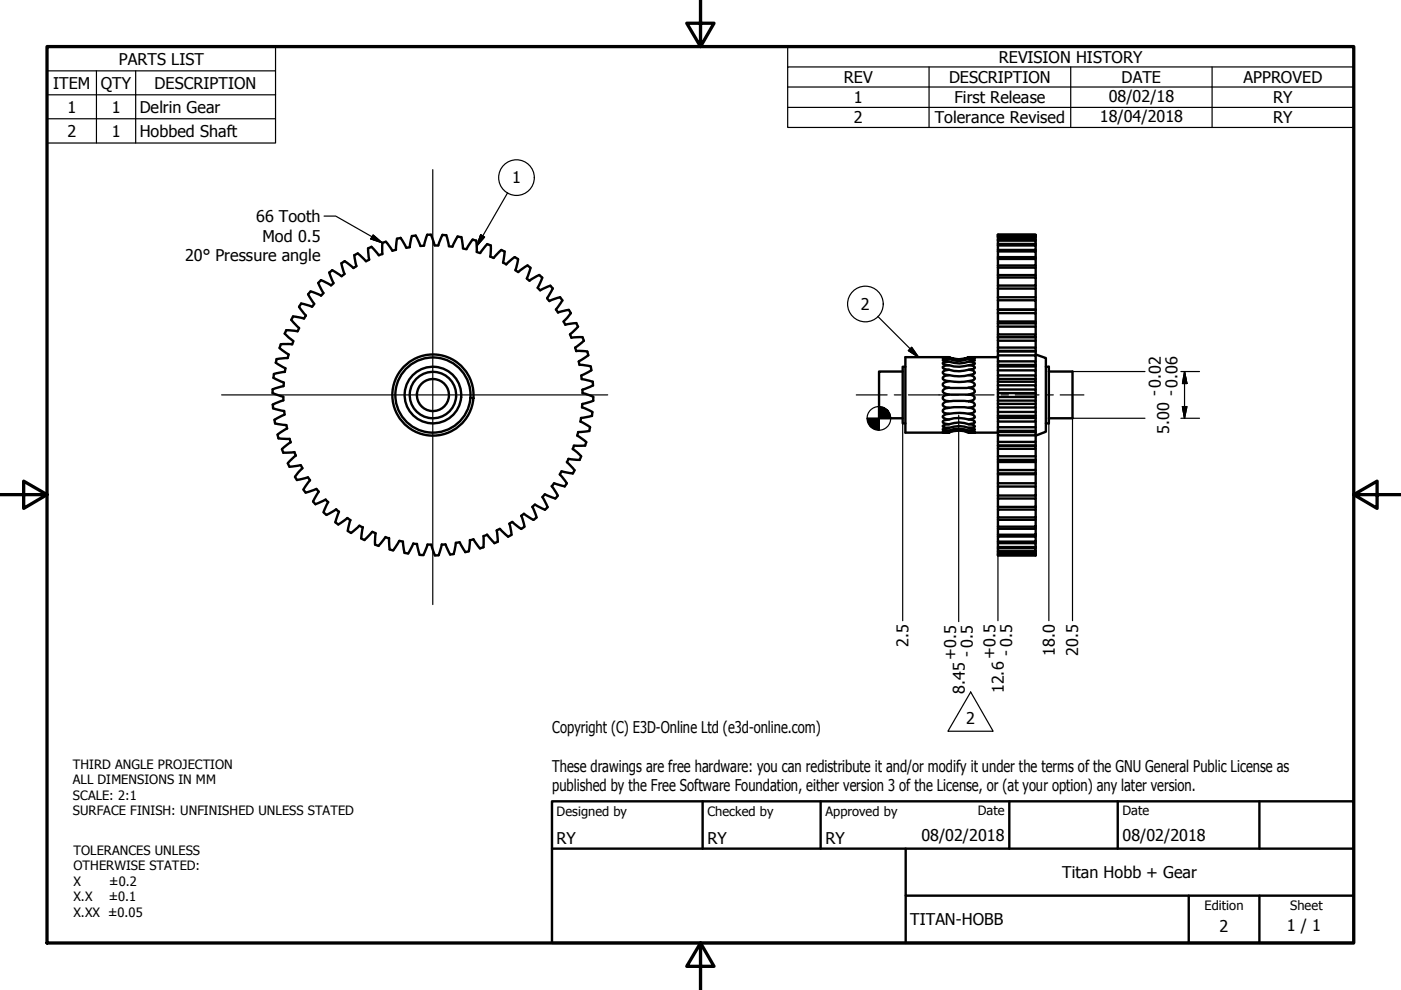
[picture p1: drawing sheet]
<svg xmlns="http://www.w3.org/2000/svg" width="297mm" height="210mm" viewBox="0 0 297 210" stroke-linecap="round" stroke-linejoin="round" font-family="sans-serif">
<!-- layer: Visible (ISO) -->
<g fill="none" stroke="#000" stroke-width=".51">
<path d="M68 59.4l-.5 .6 1.1 2.1-.5 .6M68 59.4l2.2 1.1M72.4 55.8l.6 2.3-.6 .4M72.4 55.8l.7-.4 1.8 1.4 .7-.4M72.4 58.6l-2-1.3-.6 .5 .9 2.2M75.1 54.1l.5 2.3M75.1 54.1l.8-.4 1.7 1.7 .7-.3M78.8 52.3l1.5 1.8M78.8 52.3l-.8 .4 .3 2.3M81 53.9l-.7 .2M81.1 51.5l.7-.3 1.4 2 .7-.2M81.1 51.5v2.4"/>
<path d="M84.9 50.4l1.2 2.1M85 50.4l-.8 .2-.3 2.4M86.9 52.4l-.7 .1M87.3 50l-.4 2.4M87.4 50l.7-.1 1 2.2M89.9 52.1l-.7 .1M92.1 52l-.7-2.2h-.3h-.5l-.7 2.2M92.2 52l.7 .1M93.8 49.8l.8 .1M93.8 49.8l-.9 2.2M94.6 49.8l.6 2.3M95.2 52.2l.7 .1"/>
<path d="M97.8 50.3l.4 2.3M97.8 50.3l-.8-.2-1.1 2.1M98.2 52.7l.7 .1M100.2 50.8l.8 .2 .1 2.4M100.2 50.8l-1.3 2M101.1 53.4l.7 .3M103.3 51.8l.8 .3-.1 2.3M103.3 51.7l-1.5 1.9M106.7 55.7l.7 .4M107 53.3l-.4 2.4M107 53.4l-.7-.4-1.7 1.7-.6-.3M109.1 54.5l-1.8 1.6"/>
<path d="M109.1 54.5l.7 .4M109.3 57.3l.6 .4M109.8 55l-.5 2.3M111.8 56.3l.7 .5-.8 2.3 .6 .4M111.9 56.3l-2 1.3M114.3 58.3l-2 1.2M114.4 58.3l.6 .6M115 58.9l-1 2.1 .5 .6 2.2-1M211.6 56.7h8v1.6h-8M211.6 54.9h8v1.4h-8M211.6 53.3h8v1.2h-8M211.6 52h8v1h-8"/>
<path d="M211.6 51h8v.7h-8M211.6 50.3h8v.5h-8M211.6 49.9h8v.2h-8M211.6 49.8h8h-8v9M211.6 58.8h8v1.8h-8zM219.6 49.8v.1M219.6 50.1v.2M219.6 50.8v.2M219.6 51.7v.3M219.6 53v.3M219.6 54.5v.4M219.6 56.3v.4"/>
<path d="M219.6 58.3v.5M58.7 76.1l-.2 .8 2 1.2M59.5 73l-.2 .8 1.9 1.4M60.4 70.7l1.7 1.6M60.4 78.8l-2.3 .5-.1 .8M60.5 78.1l-.1 .8M61.2 75.2l-.2 .7-2.4 .2M61.8 67.8l1.6 1.7M61.9 73h-2.4M62.2 72.3l-.3 .7M63.4 69.6l-.3 .6-2.4-.2-.3 .7M63.8 64.3l2.4 .8 .4-.7"/>
<path d="M63.9 64.4l-.5 .6 1.5 1.9-.4 .6-2.4-.4-.3 .7M65.3 62.4l1.3 2M65.8 61.8l-.5 .6M65.9 61.8l2.2 .9M70.7 60l-.5 .5M116 63.3l.5 .6M116.7 60.6l.5 .6M117.2 61.1l-1.2 2.1M117.9 65.6l.4 .7 2.3-.6M118.8 63l-2.3 .8M118.8 63.1l.5 .6M119.2 63.7l-1.4 1.9"/>
<path d="M119.5 68.2l.4 .7 2.3-.4M120.6 65.7l.4 .7M121 66.4l-1.5 1.8M121.1 71.6l2.4-.1 .3 .8M121.9 73.7l.3 .7M122.2 74.4l2.3 .1M122.2 68.5l.4 .8-1.7 1.6 .3 .7M122.7 76.7l.2 .7M122.9 77.3l2.3 .4M123.8 72.2l-1.9 1.5M124.5 74.6l.2 .8M124.7 75.3l-2 1.3"/>
<path d="M125.3 77.7l.1 .8M125.4 78.5l-2.2 1.1 .1 .8 2.4 .5v.8M191.4 78.8h-5v9.9h5M192 77.8h-.6v12h.6M199.9 75.7h.3a2.96 2.96 0 0 1 1.9 .3 5.1 5.1 0 0 0 3.3-.3h1.3l-1.3 .1a5 5 0 0 1-4.2 0zM200 75.7h-8v16h8.2M201.2 75.8l-1.3 .1 .3 .1 1 .1a5 5 0 0 0 4.2 0l1.3-.1-.1-.1-1.2-.1M201.2 76.1l-1 .1-.3 .2a10.4 10.4 0 0 0 6.5 .1l.3-.1a1.19 1.19 0 0 0-1.3-.3M201.2 76.7l-1 .1-.3 .1v.2a9.4 9.4 0 0 0 6.8 0 1.14 1.14 0 0 0-1.3-.4M201.2 77.4l-1 .2-.3 .2v.2a8.6 8.6 0 0 0 6.8 0l-.3-.4-1-.2M201.2 78.4l-1 .2-.3 .2v.3a4.1 4.1 0 0 0 2.3 .6 8.7 8.7 0 0 0 4.5-.6 1.02 1.02 0 0 0-1.3-.7M201.2 79.5l-1 .3-.3 .2v.4a8.7 8.7 0 0 0 5.5 .4l1-.2 .3-.3a1.11 1.11 0 0 0-1.3-.8"/>
<path d="M206.6 75.7h5M211.6 78.5v1.1h8v.8h-8v-.8M211.6 78.5h8v1.1M211.6 75.3v1.3h8v.8h-8v-.8M211.6 75.3h8v1.3M211.6 77.4v.3h8v-.3M211.6 72.2v1.5h8v.7M211.6 72.2h8v1.5M211.6 74.4v.1h8v-.1M211.6 69.3v1.6h8v.6M211.6 69.3h8v1.6M211.6 71.5h8z"/>
<path d="M211.6 66.4v1.8h8v.4M211.6 66.4h8v1.8M211.6 63.7v1.9l8 .1M211.6 63.7h8v1.9M211.6 61.2h8v1.8h-8M211.6 60.6v3.1M211.6 65.6v.8M211.6 68.2v1.1M211.6 70.9v1.3M211.6 73.7v.7M211.6 74.5v.8M211.6 77.7v.8"/>
<path d="M211.6 68.6h8M211.6 65.7h8M211.6 74.4h8M219.6 75.2l2.1 .7v15.6l-2.1 .9M219.6 60.6v.6M219.6 63v.7M219.6 65.7v.7M219.6 68.6v.7M219.6 71.5v.7M219.6 74.5v.8M219.6 77.7v.8M221.7 77.8h.7v12h-.7"/>
<path d="M222.4 78.8h5v9.9h-5M57.8 83.3l2.3 .8v.8M57.8 82.5v.9M57.8 85.8l.1 .8M57.9 86.6l2.3 .5M58 80.1l2.2 1-.1 .8M58.3 89.8l2.4 .3M58.8 92.2l.3 .7M59 92.9l2.4 .2M59.8 95.3l.3 .7 2.4-.1M60 84.9l-2.2 .9M60.1 81.9l-2.3 .7"/>
<path d="M60.3 87.1v.8M60.3 87.9l-2.1 1.1 .1 .8M60.7 90.1l.2 .8M60.9 90.8l-2 1.3M61 98.2l.4 .8 2.3-.4M61.4 93.1l.2 .7M61.6 93.7l-1.8 1.5M62.4 95.9l.3 .7M62.7 96.6l-1.7 1.6M63.8 98.6l.3 .7M64.1 99.3l-1.6 1.8M119.1 99.9l2.3 .5"/>
<path d="M119.1 99.9l-.4 .7M120.2 98l1.6 1.7-.4 .7M120.5 97.3l-.3 .7M121.4 95.2l1.8 1.5M121.7 94.5l-.3 .7M122.6 91.6l-.2 .8 1.9 1.3-.2 .8M123.1 89.4l2 1.2-.2 .8-2.3 .2M123.2 88.7l-.1 .7M123.2 96.8l-.3 .7-2.4-.2M123.4 86.4l2.2 1M123.5 85.7l-.1 .7M123.5 83.3l2.3 .8"/>
<path d="M124 94.5h-2.3M125.5 88.2l-2.3 .4M125.6 87.4l-.1 .8M125.7 81.7l-2.2 .9v.8M125.8 84.2v.8l-2.3 .6M200.2 85.4a11.9 11.9 0 0 1 5.7-.2l.5 .1 .3 .7a2.19 2.19 0 0 1-2.2 .3h-2.3a2.21 2.21 0 0 1-2.3-.3v-.4zM201.2 86.5l-1 .2-.3 .3v.3a2.46 2.46 0 0 0 2.3 .3h2.3a2.51 2.51 0 0 0 2.2-.3 1.07 1.07 0 0 0-1.3-.8M201.2 87.7l-.7 .2-.6 .3a1.03 1.03 0 0 0 1.3 .7 6.9 6.9 0 0 1 4.2 0l1.3-.4-.3-.5-1-.3M201.2 88.9l-1 .2-.3 .2v.3a2.39 2.39 0 0 0 2.3 .1l1.2-.1 1.1 .1a2.51 2.51 0 0 0 2.2-.1 1.07 1.07 0 0 0-1.3-.7M201.2 90h-.7l-.6 .3v.2a2.54 2.54 0 0 0 2.3 0l1.2-.2 1.1 .2a2.78 2.78 0 0 0 2.2 0l-.3-.4-1-.1M201.2 90.7l-1.3 .3v.2a3.3 3.3 0 0 0 2.3-.2h2.3a2.56 2.56 0 0 0 2.2 .1 1.33 1.33 0 0 0-1.3-.4M201.2 91.3l-1.3 .2 .3 .1a2.54 2.54 0 0 0 1.9-.3 5.1 5.1 0 0 1 3.3 .4l1.3-.2-1.3-.2"/>
<path d="M201.2 91.7h-1.3h.3a3.3 3.3 0 0 0 2-.3 4.7 4.7 0 0 1 3.2 .3h1.3h-1.3M201.2 80.8l-1 .3-.3 .3v.3a2.69 2.69 0 0 0 2.2 .6h2.8a2.55 2.55 0 0 0 1.8-.6 1.16 1.16 0 0 0-1.3-.9M201.2 82.2l-1 .3-.3 .3v.3a2.64 2.64 0 0 0 2.2 .6h1.1a5.8 5.8 0 0 0 3.2-.4l.3-.2-.3-.6-1-.3M201.2 83.7l-.7 .1-.6 .4v.4l.3 .2 1 .3M205.4 83.7h.5l.7 .5v.4l-.2 .2-1 .3M206.4 91.7h5.2M211.6 97.5h8v.5h-8zM211.6 98v1.7h8v-1.7M211.6 94.5h8v.7h-8zM211.6 95.2v1.5h8v-1.5M211.6 91.3v.3h8v.7h-8v-.7M211.6 91.3h8v.3"/>
<path d="M211.6 92.3v1.4h8v-1.4M211.6 88.2v.4h8v.8h-8v-.8M211.6 88.2h8v.4M211.6 89.4v1.2h8v-1.2M211.6 84.9v.7h8v.8h-8v-.8M211.6 84.9h8v.7M211.6 86.4v.9h8v-.9M211.6 81.7v.9h8v.7h-8v-.7M211.6 81.7h8v.9M211.6 83.3v.9h8v-.9M211.6 80.4v.5h8v-.5M211.6 80.9v.8"/>
<path d="M211.6 84.2v.7M211.6 87.3v.9M211.6 90.6v.7M211.6 93.7v.8M211.6 96.7v.8M211.6 99.7v.7M211.6 94.5h8M219.6 80.9v.8M219.6 84.2v.7M219.6 87.3v.9M219.6 90.6v.7M219.6 93.7v.8"/>
<path d="M219.6 96.7v.8M219.6 99.7v.7M62.5 101.1l.5 .7M65.3 101.2l-2.3 .6M65.3 101.2l.4 .6-1.1 1.6a.77 .77 0 0 0 .2 1.1M67.1 103.7l-2.3 .7M67.1 103.7l.5 .5-1.2 2.1M68.6 108.6l.6 .6M69 106l.6 .5M69.1 105.9l-2.2 1-.5-.6M69.6 106.4l-1 2.2M71.3 108l.5 .5"/>
<path d="M71.3 108l-2.1 1.2M71.9 108.5l-.8 2.2M73.7 109.9l.6 .4M73.7 109.8l-2 1.4-.6-.5M74.3 110.3l-.6 2.3 .5 .3 .2 .1 1.8-1.5 .7 .3M76.6 114.2l.7 .3M76.9 111.8l-.3 2.3M78.9 112.7l-1.6 1.8M79 112.8l.6 .3M79.5 115.5l.8 .3M79.6 113.1l-.1 2.4M81.7 113.8l-1.4 1.9"/>
<path d="M81.8 113.9l.7 .2M82.5 114.1l.1 2.3M84.6 114.7l-1.2 2-.8-.2M84.7 114.7l.7 .1M85.4 114.8l.4 2.4M87.6 115.2l-1.1 2.1-.8-.1M87.6 115.3l.8 .1M88.4 115.3l.6 2.3M89 117.6l.8 .1M91.4 115.5h-.7l-.9 2.2M91.4 115.5l.8 2.2M93 117.7l-.8 .1"/>
<path d="M93.7 115.4l-.7 2.3M94.4 115.4l-.7 .1M94.5 115.4l.9 2.2M96.2 117.5l-.8 .1M96.6 115.1l-.4 2.3M97.4 115l-.7 .1M97.5 115l1.1 2M99.6 114.5l-.1 1.9a.75 .75 0 0 1-.9 .7M100.4 114.4l-.8 .2M102.5 113.6v2.4l-.2 .1-.5 .2-1.4-2M103.2 113.4l-.7 .3M103.3 113.3l1.5 1.8"/>
<path d="M106 112.1l-.7 .4 .2 2.4-.7 .3M106 112.1l1.7 1.7 .7-.4M108 111l.6-.4 1.9 1.5 .7-.4M108 111l.5 2.4M110.5 109.4l.6-.5 2 1.3M110.5 109.4l.7 2.2M112.9 107.5l.9 2.2-.7 .5M113.4 107l-.6 .5M113.4 107l2.1 1.1 .6-.6M115.5 104.8l-.5 .6 1.1 2.1M115.5 104.8l2.2 .9M117 103.1l1.3 2"/>
<path d="M117.5 102.5l-.5 .6M117.5 102.4l2.2 .7M118.3 105.1l-.6 .6M118.7 100.6l1.5 1.9M120.2 102.5l-.5 .7M211.6 117.6h8v.1h-8zM211.6 117.1h8v.3h-8zM211.6 116.2h8v.7h-8zM211.6 115.2h8v.8h-8zM211.6 113.8h8v1h-8zM211.6 112.1h8v1.3h-8zM211.6 110.2h8v1.5h-8z"/>
<path d="M211.6 108h8v1.7h-8zM211.6 105.7h8v1.8h-8zM211.6 103.2h8v1.9h-8zM211.6 100.4h8v.2h-8zM211.6 100.6v1.9h8v-1.9M211.6 102.5v.7M211.6 105.1v.6M211.6 107.5v.5M211.6 109.7v.5M211.6 111.7v.4M211.6 113.4v.4M211.6 114.8v.4"/>
<path d="M211.6 116v.2M211.6 116.9v.2M211.6 117.4v.2M211.6 117.7h8M219.6 102.5v.7M219.6 105.1v.6M219.6 107.5v.5M219.6 109.7v.5M219.6 111.7v.4M219.6 113.4v.4M219.6 114.8v.4M219.6 116v.2"/>
<path d="M219.6 116.9v.2M219.6 117.4v.2"/>
<circle cx="91.8" cy="83.8" r="8.6"/>
<circle cx="91.8" cy="83.8" r="8"/>
<circle cx="91.8" cy="83.8" r="4.9"/>
<circle cx="91.8" cy="83.8" r="6"/>
<circle cx="91.8" cy="83.8" r="3.4"/>
</g>
<!-- layer: Symbol (ISO) -->
<g fill="none" stroke="#000" stroke-width=".25">
<path d="M10 15v-5.1h48.4v5.1M10 15h48.4v5.1M10 15v15.3h48.4v-10.2M20.4 15v15.3M28.8 15v15.3M167 14.2v-4.3h120v4.3M167 18.5h120M197 14.2v12.8M227 14.2v12.8M257 14.2v12.8M287 14.2h-120v4.3M287 14.2v12.8h-120v-8.5"/>
<path d="M10 20.1h48.4M10 25.2h48.4M167 22.8h120M68.7 45.8h2.5l9.8 5.7M79.1 49.8l1.9 1.7-2.4-.9zM101.9 49.8l.8 .5-1.6 1.9zM107.6 40.9l-6.5 11.3M186.1 67.1l8.7 8.6M193.3 73.6l1.5 2.1-2.2-1.4zM205.8 146.7l4.8 8.3h-9.6z"/>
<circle cx="109.5" cy="37.7" r="3.8"/>
<circle cx="183.5" cy="64.5" r="3.8"/>
</g>
<!-- layer: Border (ISO) -->
<path d="M148.5 -.1v10l-2.9-5h5.8l-2.9 5M10 9.9h277v190h-277zM0 104.9h10l-5-2.9v5.8l5-2.9M287 104.9l5 2.9v-5.8l-5 2.9h10M148.5 199.9l2.9 5h-5.8l2.9-5v10" fill="none" stroke="#000" stroke-width=".7"/>
<!-- layer: Title (ISO) -->
<path d="M117 169.9h170v30h-170zM117 179.9h170M149 169.9v10M174 169.9v10M192 179.9v20M214 169.9v10M237 169.9v10M267 169.9v10M192 189.9h95M252 189.9v10M267 189.9v10" fill="none" stroke="#000" stroke-width=".51"/>
<!-- layer: Center Mark (ISO) -->
<path d="M91.8 36v92.2M47 83.7h81.8" fill="none" stroke="#000" stroke-width=".25"/>
<!-- layer: Centerline (ISO) -->
<path d="M181.5 83.7h6.6M189.6 83.7h1.5M192.6 83.7h7.6M201.7 83.7h1.5M204.7 83.7h6.1M212.3 83.7h1.5M215.3 83.7h5M221.8 83.7h1.5M224.8 83.7h5" fill="none" stroke="#000" stroke-width=".25"/>
<!-- layer: Dimension (ISO) -->
<g fill="none" stroke="#000" stroke-width=".25">
<path d="M227.4 78.8h15.4M250.4 78.8h3.9M251.1 78.8l.6 2.5h-1zM251.1 78.8v9.9M191.4 89.8v41.8M203.3 88v43.8M211.6 93.7v37.9M222.4 89.8v41.8M242.8 88.7h-15.4v42.9M250.4 88.7h3.9M250.7 86.2h1l-.6 2.5z"/>
<circle cx="186.3" cy="88.7" r="2.51"/>
</g>
<g fill="#000" stroke="#000" stroke-width=".25">
<path d="M183.9 88.7l.7 1.8-.5-.9zM183.9 88.7l1.5 2.3-.8-.5zM183.9 88.7l2.5 2.5-1-.2zM186.4 88.7h2.4zM186.4 86.2l2.4 2.5h-2.4zM186.4 86.2v5zM183.9 88.7h2.5v2.5zM183.9 88.7h2.5zM188.2 86.9l.5 .8 .1 1zM187.3 86.4l.9 .5 .6 1.8zM186.4 86.2l.9 .2 1.5 2.3zM250.7 86.2l.4 2.5z"/>
<path d="M250.7 86.2h1l-.6 2.5zM251.1 78.8l.6 2.5zM251.1 78.8l.6 2.5h-1z"/>
</g>
<!-- layer: Symbol (ISO) -->
<path d="M78.6 50.6l2.4 .9zM79.1 49.8l1.9 1.7-2.4-.9zM101.9 49.8l-.8 2.4zM101.9 49.8l.8 .5-1.6 1.9zM192.6 74.3l2.2 1.4zM193.3 73.6l1.5 2.1-2.2-1.4z" fill="#000" stroke="#000" stroke-width=".25"/>
<g font-size="3.4">
<text x="25.2" y="13.8">PARTS LIST</text>
<text x="178.9" y="17.6">REV</text>
<text x="201.2" y="17.6">DESCRIPTION</text>
<text x="211.8" y="13.3">REVISION HISTORY</text>
<text x="237.8" y="17.6">DATE</text>
<text x="263.7" y="17.6">APPROVED</text>
<text x="11.3" y="18.8">ITEM</text>
<text x="14.3" y="23.9">1</text>
<text x="21.4" y="18.8">QTY</text>
<text x="23.7" y="23.9">1</text>
<text x="29.7" y="24">Delrin Gear</text>
<text x="32.8" y="18.8">DESCRIPTION</text>
<text x="181" y="21.9">1</text>
<text x="202.4" y="21.9">First Release</text>
<text x="235.1" y="21.6">08/02/18</text>
<text x="269.9" y="21.9">RY</text>
<text x="14.3" y="29.1">2</text>
<text x="23.7" y="29">1</text>
<text x="29.7" y="29.1">Hobbed Shaft</text>
<text x="181" y="26.1">2</text>
<text x="198.2" y="26.1">Tolerance Revised</text>
<text x="233.2" y="25.9">18/04/2018</text>
<text x="269.9" y="26.1">RY</text>
<text x="108.6" y="38.9">1</text>
<text x="54.3" y="47.1">66 Tooth</text>
<text x="55.7" y="51.2">Mod 0.5</text>
<text x="39.2" y="55.3">20° Pressure angle</text>
<text x="182.5" y="65.8">2</text>
<text x="245.9" y="84" transform="rotate(-90 245.9 84)">- 0.02</text>
<text x="249.4" y="84" transform="rotate(-90 249.4 84)">- 0.06</text>
<text x="247.9" y="92" transform="rotate(-90 247.9 92)">5.00</text>
<text x="192.6" y="137.1" transform="rotate(-90 192.6 137.1)">2.5</text>
<text x="202.6" y="139.9" transform="rotate(-90 202.6 139.9)">+0.5</text>
<text x="206.1" y="139.2" transform="rotate(-90 206.1 139.2)">- 0.5</text>
<text x="210.9" y="139.7" transform="rotate(-90 210.9 139.7)">+0.5</text>
<text x="214.4" y="139" transform="rotate(-90 214.4 139)">- 0.5</text>
<text x="223.6" y="139" transform="rotate(-90 223.6 139)">18.0</text>
<text x="228.6" y="139" transform="rotate(-90 228.6 139)">20.5</text>
<text x="204.5" y="147.2" transform="rotate(-90 204.5 147.2)">8.45</text>
<text x="212.9" y="147" transform="rotate(-90 212.9 147)">12.6</text>
<text x="117.1" y="155.4">Copyright (C) E3D-Online Ltd (e3d-online.com)</text>
<text x="204.9" y="153.5">2</text>
<text x="117.1" y="163.7">These drawings are free hardware: you can redistribute it and/or modify it under the terms of the GNU General Public License as</text>
<text x="117.1" y="167.7">published by the Free Software Foundation, either version 3 of the License, or (at your option) any later version.</text>
<text x="118" y="178.9">RY</text>
<text x="150" y="178.9">RY</text>
<text x="175" y="178.9">RY</text>
<text x="195.4" y="178.3">08/02/2018</text>
<text x="238" y="178.3">08/02/2018</text>
<text x="225.2" y="186.2">Titan Hobb + Gear</text>
<text x="193" y="196.1">TITAN-HOBB</text>
<text x="258.6" y="197.7">2</text>
<text x="272.9" y="197.5">1 / 1</text>
</g>
<g font-size="2.7">
<text x="15.4" y="163">THIRD ANGLE PROJECTION</text>
<text x="15.4" y="166.3">ALL DIMENSIONS IN MM</text>
<text x="15.4" y="169.6">SCALE: 2:1</text>
<text x="15.4" y="172.9">SURFACE FINISH: UNFINISHED UNLESS STATED</text>
<text x="118" y="173">Designed by</text>
<text x="150" y="173">Checked by</text>
<text x="175" y="173">Approved by</text>
<text x="207.3" y="172.9">Date</text>
<text x="238" y="172.9">Date</text>
<text x="15.6" y="181.3">TOLERANCES UNLESS</text>
<text x="15.6" y="184.5">OTHERWISE STATED:</text>
<text x="15.6" y="187.8">X</text>
<text x="15.6" y="191.1">X.X</text>
<text x="23.1" y="191.1">±0.1</text>
<text x="23.2" y="187.8">±0.2</text>
<text x="15.6" y="194.4">X.XX ±0.05</text>
<text x="255.4" y="193">Edition</text>
<text x="273.6" y="193">Sheet</text>
</g>
</svg>
